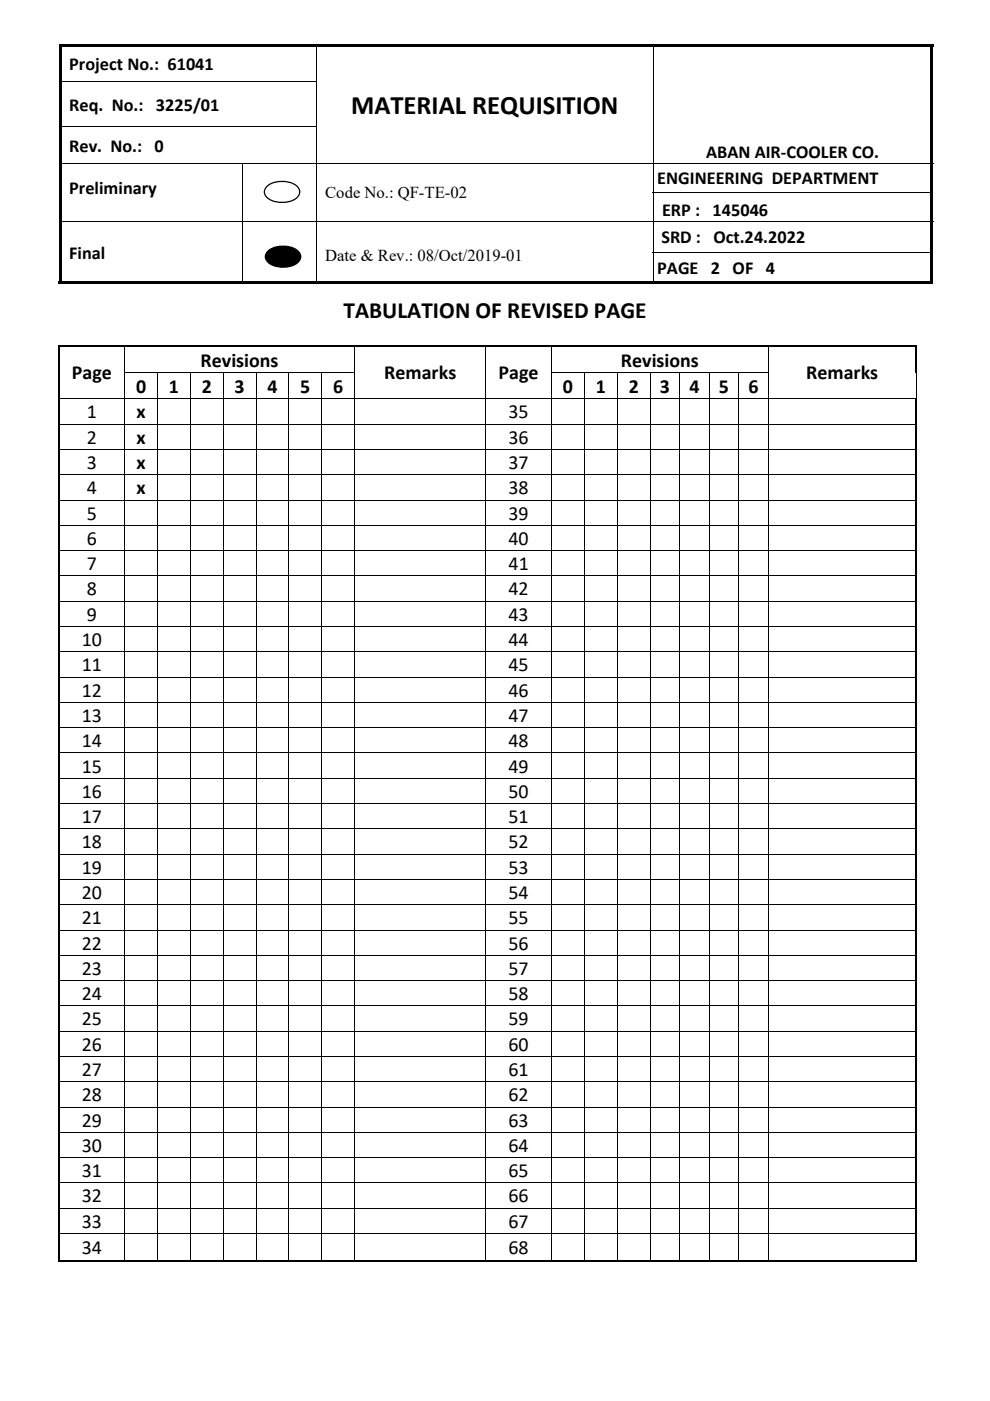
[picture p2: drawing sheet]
<svg xmlns="http://www.w3.org/2000/svg" width="210mm" height="297mm" viewBox="0 0 210 297" stroke-linecap="round" stroke-linejoin="round" font-family="sans-serif">
<g fill="#000">
<path d="M12.5 9.3h.5v.5h-.5zM12.5 9.3h185.4v.5h-185.4zM12.5 9.8h.5v7.4h-.5zM12.5 17.2h.5v.5h-.5zM67 17.2h.2v.5h-.2zM138.4 17.2h.2v.5h-.2zM197.4 9.3h.5v.5h-.5zM197.4 9.8h.5v7.4h-.5zM197.4 17.2h.5v.5h-.5zM12.5 17.7h.5v8.9h-.5zM12.5 26.6h.5v.6h-.5zM12.5 27.2h.5v7.3h-.5z"/>
<path d="M67 26.6h.2v.6h-.2zM138.4 26.6h.2v.6h-.2zM197.4 17.7h.5v8.9h-.5zM197.4 26.6h.5v.6h-.5zM197.4 27.2h.5v7.3h-.5zM12.5 34.7h.5v6.1h-.5zM12.5 40.8h.5v.2h-.5zM12.5 41h.5v5.8h-.5zM12.5 47h.5v6.4h-.5zM12.5 53.4h.5v.2h-.5zM51.3 40.8h.2v.2h-.2zM51.3 53.4h.2v.2h-.2z"/>
<path d="M67 40.8h.2v.2h-.2zM67 53.4h.2v.2h-.2zM197.4 34.7h.5v6.1h-.5zM197.4 41h.5v5.8h-.5zM197.4 47h.5v6.4h-.5zM12.4 73.2h.3v.3h-.3zM12.4 79h.3v.3h-.3zM12.5 53.6h.5v6.6h-.5zM12.5 59.7h38.8v.5h-38.8zM26.4 73.5h.1zM26.4 79h.1v.3h-.1zM33.3 79h.2v.3h-.2z"/>
<path d="M40.3 79h.2v.3h-.2zM47.3 79h.1v.3h-.1zM51.3 59.7h15.7v.5h-15.7zM54.2 79h.2v.3h-.2zM61.2 79h.2v.3h-.2zM67 59.7h71.4v.5h-71.4zM68.2 79h.1v.3h-.1zM75.1 73.5h.2zM75.1 79h.2v.3h-.2zM103 73.5h.1zM103 79h.1v.3h-.1zM116.9 73.5h.2z"/>
<path d="M116.9 79h.2v.3h-.2zM123.9 79h.2v.3h-.2zM130.9 79h.1v.3h-.1zM137.8 79h.2v.3h-.2zM138.4 59.7h59v.5h-59zM144.1 79h.2v.3h-.2zM150.3 79h.2v.3h-.2zM156.6 79h.2v.3h-.2zM162.9 73.5h.1zM162.9 79h.1v.3h-.1zM194.1 73.2h.4v.3h-.4zM194.2 79h.2v.3h-.2z"/>
<path d="M197.4 53.6h.5v6.6h-.5zM197.4 59.7h.5v.5h-.5zM194.1 267.1h.4v.3h-.4z"/>
<path d="M56.8 39.2a5.4 5.4 0 0 1 6.6 .5 1.8 1.8 0 0 1-1.1 2.8 5.6 5.6 0 0 1-6-.8 1.7 1.7 0 0 1 .5-2.5zM56.5 39.8a1.45 1.45 0 0 0 .6 2.3 5.1 5.1 0 0 0 6.1-.7 1.38 1.38 0 0 0-.5-2 5.2 5.2 0 0 0-6.2 .4z"/>
<path d="M57 52.9a5.4 5.4 0 0 1 6.6 .6 1.79 1.79 0 0 1-1.1 2.7 5.6 5.6 0 0 1-6-.7 1.71 1.71 0 0 1 .5-2.6zM56.7 53.6a1.45 1.45 0 0 0 .6 2.2 5.1 5.1 0 0 0 6.1-.6 1.38 1.38 0 0 0-.5-2.1 5.2 5.2 0 0 0-6.2 .5z"/>
</g>
<g fill="none" stroke="#000" stroke-width=".21">
<path d="M13 17.3h54M67.1 9.8v7.4M67.1 17.7v8.9M138.5 9.8v7.4M138.5 17.7v8.9M12.5 34.6h185.4M13 26.7h54M51.4 34.7v6.1M67.1 27.2v7.3M67.1 34.7v6.1M138.5 27.2v7.3M138.5 34.7v6.1"/>
<path d="M12.5 46.9h185.4M51.4 41v5.8M51.4 47v6.4M51.4 53.6v6.1M67.1 41v5.8M67.1 47v6.4M67.1 53.6v6.1M138.4 40.9h59.5M138.4 53.5h59.5M138.5 41v5.8M138.5 47v6.4M138.5 53.6v6.1"/>
<path d="M26.4 73.5v5.5M26.4 79.3v5.2M26.5 79h6.8M33.4 79.3v5.2M33.5 79h6.8M40.4 79.3v5.2M40.5 79h6.8M47.3 79.3v5.2M47.4 79h6.8M54.3 79.3v5.2M54.4 79h6.8M61.3 79.3v5.2"/>
<path d="M61.4 79h6.8M68.2 79.3v5.2M68.3 79h6.8M75.2 73.5v5.5M75.2 79.3v5.2M103.1 73.5v5.5M103.1 79.3v5.2M117 73.5v5.5M117 79.3v5.2M117.1 79h6.8M124 79.3v5.2M124.1 79h6.8"/>
<path d="M130.9 79.3v5.2M131 79h6.8M137.9 79.3v5.2M138 79h6.1M144.2 79.3v5.2M144.3 79h6M150.4 79.3v5.2M150.5 79h6.1M156.7 79.3v5.2M156.8 79h6.1M163 73.5v5.5M163 79.3v5.2"/>
<path d="M194.3 79.3v5.2M12.4 84.6h182.1M12.4 89.9h182.1M12.4 95.3h182.1M26.4 84.7v5.2M26.4 90v5.2M26.4 95.4v5.2M33.4 84.7v5.2M33.4 90v5.2M33.4 95.4v5.2M40.4 84.7v5.2M40.4 90v5.2"/>
<path d="M40.4 95.4v5.2M47.3 84.7v5.2M47.3 90v5.2M47.3 95.4v5.2M54.3 84.7v5.2M54.3 90v5.2M54.3 95.4v5.2M61.3 84.7v5.2M61.3 90v5.2M61.3 95.4v5.2M68.2 84.7v5.2M68.2 90v5.2"/>
<path d="M68.2 95.4v5.2M75.2 84.7v5.2M75.2 90v5.2M75.2 95.4v5.2M103.1 84.7v5.2M103.1 90v5.2M103.1 95.4v5.2M117 84.7v5.2M117 90v5.2M117 95.4v5.2M124 84.7v5.2M124 90v5.2"/>
<path d="M124 95.4v5.2M130.9 84.7v5.2M130.9 90v5.2M130.9 95.4v5.2M137.9 84.7v5.2M137.9 90v5.2M137.9 95.4v5.2M144.2 84.7v5.2M144.2 90v5.2M144.2 95.4v5.2M150.4 84.7v5.2M150.4 90v5.2"/>
<path d="M150.4 95.4v5.2M156.7 84.7v5.2M156.7 90v5.2M156.7 95.4v5.2M163 84.7v5.2M163 90v5.2M163 95.4v5.2M12.4 100.7h182.1M12.4 106h182.1M12.4 111.4h182.1M12.4 116.8h182.1M26.4 100.8v5.1"/>
<path d="M26.4 106.1v5.2M26.4 111.5v5.2M26.4 116.8v5.2M33.4 100.8v5.1M33.4 106.1v5.2M33.4 111.5v5.2M33.4 116.8v5.2M40.4 100.8v5.1M40.4 106.1v5.2M40.4 111.5v5.2M40.4 116.8v5.2M47.3 100.8v5.1"/>
<path d="M47.3 106.1v5.2M47.3 111.5v5.2M47.3 116.8v5.2M54.3 100.8v5.1M54.3 106.1v5.2M54.3 111.5v5.2M54.3 116.8v5.2M61.3 100.8v5.1M61.3 106.1v5.2M61.3 111.5v5.2M61.3 116.8v5.2M68.2 100.8v5.1"/>
<path d="M68.2 106.1v5.2M68.2 111.5v5.2M68.2 116.8v5.2M75.2 100.8v5.1M75.2 106.1v5.2M75.2 111.5v5.2M75.2 116.8v5.2M103.1 100.8v5.1M103.1 106.1v5.2M103.1 111.5v5.2M103.1 116.8v5.2M117 100.8v5.1"/>
<path d="M117 106.1v5.2M117 111.5v5.2M117 116.8v5.2M124 100.8v5.1M124 106.1v5.2M124 111.5v5.2M124 116.8v5.2M130.9 100.8v5.1M130.9 106.1v5.2M130.9 111.5v5.2M130.9 116.8v5.2M137.9 100.8v5.1"/>
<path d="M137.9 106.1v5.2M137.9 111.5v5.2M137.9 116.8v5.2M144.2 100.8v5.1M144.2 106.1v5.2M144.2 111.5v5.2M144.2 116.8v5.2M150.4 100.8v5.1M150.4 106.1v5.2M150.4 111.5v5.2M150.4 116.8v5.2M156.7 100.8v5.1"/>
<path d="M156.7 106.1v5.2M156.7 111.5v5.2M156.7 116.8v5.2M163 100.8v5.1M163 106.1v5.2M163 111.5v5.2M163 116.8v5.2M12.4 122.1h182.1M12.4 127.5h182.1M12.4 132.8h182.1M12.4 138.2h182.1M26.4 122.2v5.2"/>
<path d="M26.4 127.6v5.2M26.4 132.9v5.2M26.4 138.3v5.2M33.4 122.2v5.2M33.4 127.6v5.2M33.4 132.9v5.2M33.4 138.3v5.2M40.4 122.2v5.2M40.4 127.6v5.2M40.4 132.9v5.2M40.4 138.3v5.2M47.3 122.2v5.2"/>
<path d="M47.3 127.6v5.2M47.3 132.9v5.2M47.3 138.3v5.2M54.3 122.2v5.2M54.3 127.6v5.2M54.3 132.9v5.2M54.3 138.3v5.2M61.3 122.2v5.2M61.3 127.6v5.2M61.3 132.9v5.2M61.3 138.3v5.2M68.2 122.2v5.2"/>
<path d="M68.2 127.6v5.2M68.2 132.9v5.2M68.2 138.3v5.2M75.2 122.2v5.2M75.2 127.6v5.2M75.2 132.9v5.2M75.2 138.3v5.2M103.1 122.2v5.2M103.1 127.6v5.2M103.1 132.9v5.2M103.1 138.3v5.2M117 122.2v5.2"/>
<path d="M117 127.6v5.2M117 132.9v5.2M117 138.3v5.2M124 122.2v5.2M124 127.6v5.2M124 132.9v5.2M124 138.3v5.2M130.9 122.2v5.2M130.9 127.6v5.2M130.9 132.9v5.2M130.9 138.3v5.2M137.9 122.2v5.2"/>
<path d="M137.9 127.6v5.2M137.9 132.9v5.2M137.9 138.3v5.2M144.2 122.2v5.2M144.2 127.6v5.2M144.2 132.9v5.2M144.2 138.3v5.2M150.4 122.2v5.2M150.4 127.6v5.2M150.4 132.9v5.2M150.4 138.3v5.2M156.7 122.2v5.2"/>
<path d="M156.7 127.6v5.2M156.7 132.9v5.2M156.7 138.3v5.2M163 122.2v5.2M163 127.6v5.2M163 132.9v5.2M163 138.3v5.2M12.4 143.6h182.1M12.4 148.9h182.1M12.4 154.3h182.1M12.4 159.6h182.1M26.4 143.6v5.2"/>
<path d="M26.4 149v5.2M26.4 154.4v5.2M26.4 159.7v5.2M33.4 143.6v5.2M33.4 149v5.2M33.4 154.4v5.2M33.4 159.7v5.2M40.4 143.6v5.2M40.4 149v5.2M40.4 154.4v5.2M40.4 159.7v5.2M47.3 143.6v5.2"/>
<path d="M47.3 149v5.2M47.3 154.4v5.2M47.3 159.7v5.2M54.3 143.6v5.2M54.3 149v5.2M54.3 154.4v5.2M54.3 159.7v5.2M61.3 143.6v5.2M61.3 149v5.2M61.3 154.4v5.2M61.3 159.7v5.2M68.2 143.6v5.2"/>
<path d="M68.2 149v5.2M68.2 154.4v5.2M68.2 159.7v5.2M75.2 143.6v5.2M75.2 149v5.2M75.2 154.4v5.2M75.2 159.7v5.2M103.1 143.6v5.2M103.1 149v5.2M103.1 154.4v5.2M103.1 159.7v5.2M117 143.6v5.2"/>
<path d="M117 149v5.2M117 154.4v5.2M117 159.7v5.2M124 143.6v5.2M124 149v5.2M124 154.4v5.2M124 159.7v5.2M130.9 143.6v5.2M130.9 149v5.2M130.9 154.4v5.2M130.9 159.7v5.2M137.9 143.6v5.2"/>
<path d="M137.9 149v5.2M137.9 154.4v5.2M137.9 159.7v5.2M144.2 143.6v5.2M144.2 149v5.2M144.2 154.4v5.2M144.2 159.7v5.2M150.4 143.6v5.2M150.4 149v5.2M150.4 154.4v5.2M150.4 159.7v5.2M156.7 143.6v5.2"/>
<path d="M156.7 149v5.2M156.7 154.4v5.2M156.7 159.7v5.2M163 143.6v5.2M163 149v5.2M163 154.4v5.2M163 159.7v5.2M12.4 165h182.1M12.4 170.4h182.1M12.4 175.7h182.1M26.4 165.1v5.2M26.4 170.5v5.1"/>
<path d="M26.4 175.8v5.2M33.4 165.1v5.2M33.4 170.5v5.1M33.4 175.8v5.2M40.4 165.1v5.2M40.4 170.5v5.1M40.4 175.8v5.2M47.3 165.1v5.2M47.3 170.5v5.1M47.3 175.8v5.2M54.3 165.1v5.2M54.3 170.5v5.1"/>
<path d="M54.3 175.8v5.2M61.3 165.1v5.2M61.3 170.5v5.1M61.3 175.8v5.2M68.2 165.1v5.2M68.2 170.5v5.1M68.2 175.8v5.2M75.2 165.1v5.2M75.2 170.5v5.1M75.2 175.8v5.2M103.1 165.1v5.2M103.1 170.5v5.1"/>
<path d="M103.1 175.8v5.2M117 165.1v5.2M117 170.5v5.1M117 175.8v5.2M124 165.1v5.2M124 170.5v5.1M124 175.8v5.2M130.9 165.1v5.2M130.9 170.5v5.1M130.9 175.8v5.2M137.9 165.1v5.2M137.9 170.5v5.1"/>
<path d="M137.9 175.8v5.2M144.2 165.1v5.2M144.2 170.5v5.1M144.2 175.8v5.2M150.4 165.1v5.2M150.4 170.5v5.1M150.4 175.8v5.2M156.7 165.1v5.2M156.7 170.5v5.1M156.7 175.8v5.2M163 165.1v5.2M163 170.5v5.1"/>
<path d="M163 175.8v5.2M12.4 181.1h182.1M12.4 186.5h182.1M12.4 191.8h182.1M12.4 197.2h182.1M26.4 181.2v5.2M26.4 186.5v5.2M26.4 191.9v5.2M26.4 197.3v5.2M33.4 181.2v5.2M33.4 186.5v5.2M33.4 191.9v5.2"/>
<path d="M33.4 197.3v5.2M40.4 181.2v5.2M40.4 186.5v5.2M40.4 191.9v5.2M40.4 197.3v5.2M47.3 181.2v5.2M47.3 186.5v5.2M47.3 191.9v5.2M47.3 197.3v5.2M54.3 181.2v5.2M54.3 186.5v5.2M54.3 191.9v5.2"/>
<path d="M54.3 197.3v5.2M61.3 181.2v5.2M61.3 186.5v5.2M61.3 191.9v5.2M61.3 197.3v5.2M68.2 181.2v5.2M68.2 186.5v5.2M68.2 191.9v5.2M68.2 197.3v5.2M75.2 181.2v5.2M75.2 186.5v5.2M75.2 191.9v5.2"/>
<path d="M75.2 197.3v5.2M103.1 181.2v5.2M103.1 186.5v5.2M103.1 191.9v5.2M103.1 197.3v5.2M117 181.2v5.2M117 186.5v5.2M117 191.9v5.2M117 197.3v5.2M124 181.2v5.2M124 186.5v5.2M124 191.9v5.2"/>
<path d="M124 197.3v5.2M130.9 181.2v5.2M130.9 186.5v5.2M130.9 191.9v5.2M130.9 197.3v5.2M137.9 181.2v5.2M137.9 186.5v5.2M137.9 191.9v5.2M137.9 197.3v5.2M144.2 181.2v5.2M144.2 186.5v5.2M144.2 191.9v5.2"/>
<path d="M144.2 197.3v5.2M150.4 181.2v5.2M150.4 186.5v5.2M150.4 191.9v5.2M150.4 197.3v5.2M156.7 181.2v5.2M156.7 186.5v5.2M156.7 191.9v5.2M156.7 197.3v5.2M163 181.2v5.2M163 186.5v5.2M163 191.9v5.2"/>
<path d="M163 197.3v5.2M12.4 202.5h182.1M12.4 207.9h182.1M12.4 213.3h182.1M12.4 218.6h182.1M26.4 202.6v5.2M26.4 208v5.2M26.4 213.4v5.1M26.4 218.7v5.2M33.4 202.6v5.2M33.4 208v5.2M33.4 213.4v5.1"/>
<path d="M33.4 218.7v5.2M40.4 202.6v5.2M40.4 208v5.2M40.4 213.4v5.1M40.4 218.7v5.2M47.3 202.6v5.2M47.3 208v5.2M47.3 213.4v5.1M47.3 218.7v5.2M54.3 202.6v5.2M54.3 208v5.2M54.3 213.4v5.1"/>
<path d="M54.3 218.7v5.2M61.3 202.6v5.2M61.3 208v5.2M61.3 213.4v5.1M61.3 218.7v5.2M68.2 202.6v5.2M68.2 208v5.2M68.2 213.4v5.1M68.2 218.7v5.2M75.2 202.6v5.2M75.2 208v5.2M75.2 213.4v5.1"/>
<path d="M75.2 218.7v5.2M103.1 202.6v5.2M103.1 208v5.2M103.1 213.4v5.1M103.1 218.7v5.2M117 202.6v5.2M117 208v5.2M117 213.4v5.1M117 218.7v5.2M124 202.6v5.2M124 208v5.2M124 213.4v5.1"/>
<path d="M124 218.7v5.2M130.9 202.6v5.2M130.9 208v5.2M130.9 213.4v5.1M130.9 218.7v5.2M137.9 202.6v5.2M137.9 208v5.2M137.9 213.4v5.1M137.9 218.7v5.2M144.2 202.6v5.2M144.2 208v5.2M144.2 213.4v5.1"/>
<path d="M144.2 218.7v5.2M150.4 202.6v5.2M150.4 208v5.2M150.4 213.4v5.1M150.4 218.7v5.2M156.7 202.6v5.2M156.7 208v5.2M156.7 213.4v5.1M156.7 218.7v5.2M163 202.6v5.2M163 208v5.2M163 213.4v5.1"/>
<path d="M163 218.7v5.2M12.4 224h182.1M12.4 229.4h182.1M12.4 234.7h182.1M26.4 224.1v5.2M26.4 229.4v5.2M26.4 234.8v5.2M33.4 224.1v5.2M33.4 229.4v5.2M33.4 234.8v5.2M40.4 224.1v5.2M40.4 229.4v5.2"/>
<path d="M40.4 234.8v5.2M47.3 224.1v5.2M47.3 229.4v5.2M47.3 234.8v5.2M54.3 224.1v5.2M54.3 229.4v5.2M54.3 234.8v5.2M61.3 224.1v5.2M61.3 229.4v5.2M61.3 234.8v5.2M68.2 224.1v5.2M68.2 229.4v5.2"/>
<path d="M68.2 234.8v5.2M75.2 224.1v5.2M75.2 229.4v5.2M75.2 234.8v5.2M103.1 224.1v5.2M103.1 229.4v5.2M103.1 234.8v5.2M117 224.1v5.2M117 229.4v5.2M117 234.8v5.2M124 224.1v5.2M124 229.4v5.2"/>
<path d="M124 234.8v5.2M130.9 224.1v5.2M130.9 229.4v5.2M130.9 234.8v5.2M137.9 224.1v5.2M137.9 229.4v5.2M137.9 234.8v5.2M144.2 224.1v5.2M144.2 229.4v5.2M144.2 234.8v5.2M150.4 224.1v5.2M150.4 229.4v5.2"/>
<path d="M150.4 234.8v5.2M156.7 224.1v5.2M156.7 229.4v5.2M156.7 234.8v5.2M163 224.1v5.2M163 229.4v5.2M163 234.8v5.2M12.4 240.1h182.1M12.4 245.4h182.1M12.4 250.8h182.1M12.4 256.2h182.1M26.4 240.2v5.2"/>
<path d="M26.4 245.5v5.2M26.4 250.9v5.2M26.4 256.2v5.3M33.4 240.2v5.2M33.4 245.5v5.2M33.4 250.9v5.2M33.4 256.2v5.3M40.4 240.2v5.2M40.4 245.5v5.2M40.4 250.9v5.2M40.4 256.2v5.3M47.3 240.2v5.2"/>
<path d="M47.3 245.5v5.2M47.3 250.9v5.2M47.3 256.2v5.3M54.3 240.2v5.2M54.3 245.5v5.2M54.3 250.9v5.2M54.3 256.2v5.3M61.3 240.2v5.2M61.3 245.5v5.2M61.3 250.9v5.2M61.3 256.2v5.3M68.2 240.2v5.2"/>
<path d="M68.2 245.5v5.2M68.2 250.9v5.2M68.2 256.2v5.3M75.2 240.2v5.2M75.2 245.5v5.2M75.2 250.9v5.2M75.2 256.2v5.3M103.1 240.2v5.2M103.1 245.5v5.2M103.1 250.9v5.2M103.1 256.2v5.3M117 240.2v5.2"/>
<path d="M117 245.5v5.2M117 250.9v5.2M117 256.2v5.3M124 240.2v5.2M124 245.5v5.2M124 250.9v5.2M124 256.2v5.3M130.9 240.2v5.2M130.9 245.5v5.2M130.9 250.9v5.2M130.9 256.2v5.3M137.9 240.2v5.2"/>
<path d="M137.9 245.5v5.2M137.9 250.9v5.2M137.9 256.2v5.3M144.2 240.2v5.2M144.2 245.5v5.2M144.2 250.9v5.2M144.2 256.2v5.3M150.4 240.2v5.2M150.4 245.5v5.2M150.4 250.9v5.2M150.4 256.2v5.3M156.7 240.2v5.2"/>
<path d="M156.7 245.5v5.2M156.7 250.9v5.2M156.7 256.2v5.3M163 240.2v5.2M163 245.5v5.2M163 250.9v5.2M163 256.2v5.3M12.4 261.5h182.1M26.4 261.6v5.5M33.4 261.6v5.5M40.4 261.6v5.5M47.3 261.6v5.5"/>
<path d="M54.3 261.6v5.5M61.3 261.6v5.5M68.2 261.6v5.5M75.2 261.6v5.5M103.1 261.6v5.5M117 261.6v5.5M124 261.6v5.5M130.9 261.6v5.5M137.9 261.6v5.5M144.2 261.6v5.5M150.4 261.6v5.5M156.7 261.6v5.5"/>
<path d="M163 261.6v5.5"/>
</g>
<path d="M56.7 53.4a5.2 5.2 0 0 1 6.7 0 1.73 1.73 0 0 1-1 2.8 5.2 5.2 0 0 1-5.7-.8 1.47 1.47 0 0 1 0-2z" fill-rule="evenodd" fill="#000"/>
<g fill="none" stroke="#000" stroke-width=".34">
<path d="M12.4 73.3h181.7M12.5 73.5v5.5M12.5 79.3v5.2M194.3 73.5v5.5M12.5 84.7v5.2M12.5 90v5.2M12.5 95.4v5.2M194.3 84.7v5.2M194.3 90v5.2M194.3 95.4v5.2M12.5 100.8v5.1M12.5 106.1v5.2"/>
<path d="M12.5 111.5v5.2M12.5 116.8v5.2M194.3 100.8v5.1M194.3 106.1v5.2M194.3 111.5v5.2M194.3 116.8v5.2M12.5 122.2v5.2M12.5 127.6v5.2M12.5 132.9v5.2M12.5 138.3v5.2M194.3 122.2v5.2M194.3 127.6v5.2"/>
<path d="M194.3 132.9v5.2M194.3 138.3v5.2M12.5 143.6v5.2M12.5 149v5.2M12.5 154.4v5.2M12.5 159.7v5.2M194.3 143.6v5.2M194.3 149v5.2M194.3 154.4v5.2M194.3 159.7v5.2M12.5 165.1v5.2M12.5 170.5v5.1"/>
<path d="M12.5 175.8v5.2M194.3 165.1v5.2M194.3 170.5v5.1M194.3 175.8v5.2M12.5 181.2v5.2M12.5 186.5v5.2M12.5 191.9v5.2M12.5 197.3v5.2M194.3 181.2v5.2M194.3 186.5v5.2M194.3 191.9v5.2M194.3 197.3v5.2"/>
<path d="M12.5 202.6v5.2M12.5 208v5.2M12.5 213.4v5.1M12.5 218.7v5.2M194.3 202.6v5.2M194.3 208v5.2M194.3 213.4v5.1M194.3 218.7v5.2M12.5 224.1v5.2M12.5 229.4v5.2M12.5 234.8v5.2M194.3 224.1v5.2"/>
<path d="M194.3 229.4v5.2M194.3 234.8v5.2M12.5 240.2v5.2M12.5 245.5v5.2M12.5 250.9v5.2M12.5 256.2v5.3M194.3 240.2v5.2M194.3 245.5v5.2M194.3 250.9v5.2M194.3 256.2v5.3M12.4 267.3h181.7M12.5 261.6v5.8"/>
<path d="M194.3 261.6v5.8"/>
</g>
<text font-size="5.7" x="74.5" y="24.2">MATERIAL REQUISITION</text>
<text font-size="4.9" x="72.9" y="67.4">TABULATION OF REVISED PAGE</text>
<g font-size="4.2">
<text x="42.5" y="77.8">Revisions</text>
<text x="131.7" y="77.8">Revisions</text>
<text x="15.2" y="80.4">Page</text>
<text x="28.9" y="83.4">0</text>
<text x="35.8" y="83.4">1</text>
<text x="42.8" y="83.4">2</text>
<text x="49.8" y="83.4">3</text>
<text x="56.7" y="83.4">4</text>
<text x="63.7" y="83.4">5</text>
<text x="70.7" y="83.4">6</text>
<text x="81.5" y="80.4">Remarks</text>
<text x="105.8" y="80.4">Page</text>
<text x="119.4" y="83.4">0</text>
<text x="126.4" y="83.4">1</text>
<text x="133.4" y="83.4">2</text>
<text x="140" y="83.4">3</text>
<text x="146.2" y="83.4">4</text>
<text x="152.5" y="83.4">5</text>
<text x="158.8" y="83.4">6</text>
<text x="171" y="80.4">Remarks</text>
<text x="18.4" y="88.7">1</text>
<text x="28.9" y="88.7">x</text>
<text x="107.9" y="88.7">35</text>
<text x="18.4" y="94.1">2</text>
<text x="28.9" y="94.1">x</text>
<text x="107.9" y="94.1">36</text>
<text x="18.4" y="99.4">3</text>
<text x="28.9" y="99.4">x</text>
<text x="107.9" y="99.4">37</text>
<text x="18.4" y="104.8">4</text>
<text x="28.9" y="104.8">x</text>
<text x="107.9" y="104.8">38</text>
<text x="18.4" y="110.2">5</text>
<text x="107.9" y="110.2">39</text>
<text x="18.4" y="115.5">6</text>
<text x="107.9" y="115.5">40</text>
<text x="18.4" y="120.9">7</text>
<text x="107.9" y="120.9">41</text>
<text x="18.4" y="126.2">8</text>
<text x="18.4" y="131.6">9</text>
<text x="107.9" y="126.2">42</text>
<text x="107.9" y="131.6">43</text>
<text x="17.3" y="137">10</text>
<text x="107.8" y="137">44</text>
<text x="17.3" y="142.3">11</text>
<text x="107.8" y="142.3">45</text>
<text x="17.3" y="147.7">12</text>
<text x="107.8" y="147.7">46</text>
<text x="17.3" y="153.1">13</text>
<text x="107.8" y="153.1">47</text>
<text x="17.3" y="158.4">14</text>
<text x="107.8" y="158.4">48</text>
<text x="17.3" y="163.8">15</text>
<text x="107.8" y="163.8">49</text>
<text x="17.3" y="169.1">16</text>
<text x="107.8" y="169.1">50</text>
<text x="17.3" y="174.5">17</text>
<text x="17.3" y="179.9">18</text>
<text x="107.8" y="174.5">51</text>
<text x="107.8" y="179.9">52</text>
<text x="17.3" y="185.2">19</text>
<text x="107.8" y="185.2">53</text>
<text x="17.3" y="190.6">20</text>
<text x="107.8" y="190.6">54</text>
<text x="17.3" y="196">21</text>
<text x="107.8" y="196">55</text>
<text x="17.3" y="201.3">22</text>
<text x="107.8" y="201.3">56</text>
<text x="17.3" y="206.7">23</text>
<text x="107.8" y="206.7">57</text>
<text x="17.3" y="212">24</text>
<text x="107.8" y="212">58</text>
<text x="17.3" y="217.4">25</text>
<text x="107.8" y="217.4">59</text>
<text x="17.3" y="222.8">26</text>
<text x="107.8" y="222.8">60</text>
<text x="17.3" y="228.1">27</text>
<text x="17.3" y="233.5">28</text>
<text x="107.8" y="228.1">61</text>
<text x="107.8" y="233.5">62</text>
<text x="17.3" y="238.8">29</text>
<text x="107.8" y="238.8">63</text>
<text x="17.3" y="244.2">30</text>
<text x="107.8" y="244.2">64</text>
<text x="17.3" y="249.6">31</text>
<text x="107.8" y="249.6">65</text>
<text x="17.3" y="254.9">32</text>
<text x="107.8" y="254.9">66</text>
<text x="17.3" y="260.3">33</text>
<text x="107.8" y="260.3">67</text>
<text x="17.3" y="265.9">34</text>
<text x="107.8" y="265.9">68</text>
</g>
<g font-size="3.9">
<text x="14.7" y="14.8">Project No.: 61041</text>
<text x="14.7" y="23.5">Req. No.: 3225/01</text>
<text x="14.7" y="32.2">Rev. No.: 0</text>
<text x="149.8" y="33.5">ABAN AIR‐COOLER CO.</text>
<text x="14.7" y="41">Preliminary</text>
<text x="139.4" y="39.1">ENGINEERING DEPARTMENT</text>
<text x="140.4" y="45.8">ERP : 145046</text>
<text x="140.3" y="51.5">SRD : Oct.24.2022</text>
<text x="14.7" y="54.8">Final</text>
<text x="139.4" y="58">PAGE 2 OF 4</text>
</g>
<g font-size="3.5">
<text x="69" y="42">Code No.: QF-TE-02</text>
<text x="69" y="55.3">Date &amp; Rev.: 08/Oct/2019-01</text>
</g>
</svg>
